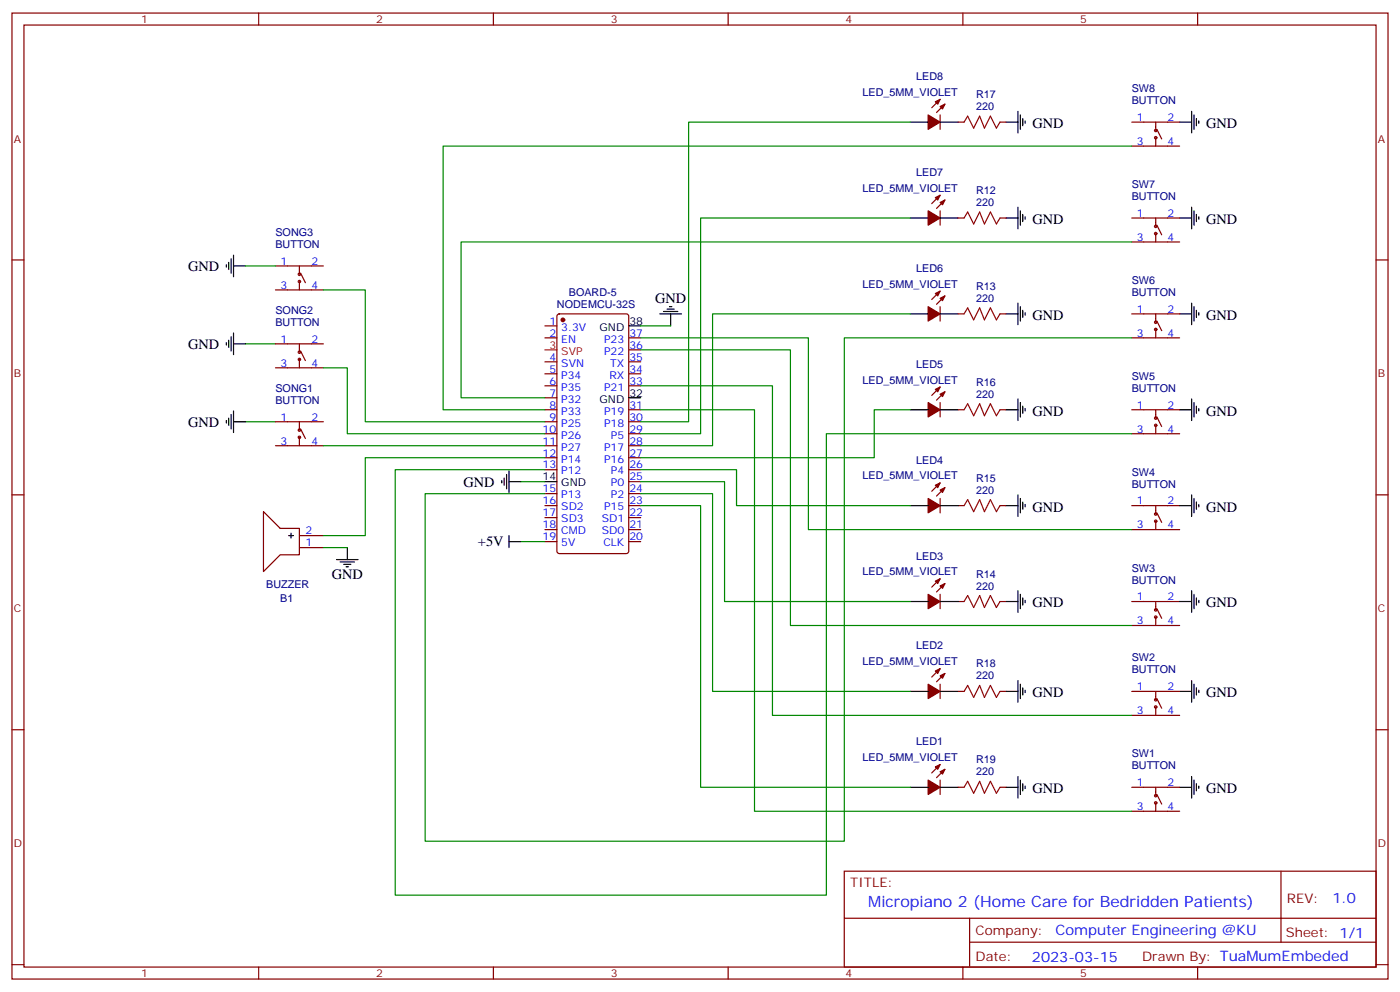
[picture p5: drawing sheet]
<svg xmlns="http://www.w3.org/2000/svg" width="412mm" height="292mm" viewBox="0 0 412 292" stroke-linecap="round" stroke-linejoin="round" font-family="sans-serif">
<g fill="none" stroke="#870000" stroke-width=".35">
<path d="M3.5 3.8h405.4v284.4h-405.4zM7.1 7.4h398.2v277.3h-398.2zM76.2 3.8v3.6M145.3 3.8v3.6M214.5 3.8v3.6M283.6 3.8v3.6M352.8 3.8v3.6M276.9 33.8v4.3M276.9 29.2l-2.4 2.5M278.3 30.7l-2.4 2.4M282.2 35.9h1.8M294.6 35.9h1.7"/>
<path d="M333.4 35.9h14.1M340.4 35.9v2.5M340.8 38.1l1.4 2.8M276.9 57.5l-2.4 2.4M278.3 58.9l-2.4 2.4M333.4 43h14.1M340.4 40.5v2.5M3.5 76.5h3.6M81.1 78.3h14.1M88.2 78.3v2.5M276.9 62.1v4.2M282.2 64.2h1.8"/>
<path d="M294.6 64.2h1.7M333.4 64.2h14.1M333.4 71.2h14.1M340.4 64.2v2.4M340.4 68.8v2.4M340.8 66.3l1.4 2.8M405.3 76.5h3.6M81.1 85.3h14.1M88.2 82.9v2.4M88.5 80.4l1.5 2.8M160.5 95.9h3.5M160.5 99.4h3.5"/>
<path d="M164.3 92.6l.4-.2h19.8l.7 .4v69.4l-.5 .7h-20l-.6-.4-.1-69.4zM185.2 99.4h3.5M276.9 90.3v4.2M276.9 85.7l-2.4 2.5M278.3 87.1l-2.4 2.5M282.2 92.4h1.8M294.6 92.4h1.7M333.4 99.4h14.1M333.4 92.4h14.1M340.4 92.4v2.5M340.4 97v2.4M340.8 94.5l1.4 2.8"/>
<path d="M81.1 101.2h14.1M81.1 108.3h14.1M88.2 101.2v2.5M88.2 105.8v2.5M88.5 103.3l1.5 2.9M160.5 106.5h3.5M160.5 110h3.5M160.5 113.6h3.5M160.5 117.1h3.5M185.2 106.5h3.5M185.2 110h3.5M185.2 113.6h3.5"/>
<path d="M185.2 103h3.5M276.9 118.5v4.2M276.9 113.9l-2.4 2.5M278.3 115.3l-2.4 2.5M81.1 124.1h14.1M81.1 131.2h14.1M88.2 124.1v2.5M88.2 128.7v2.5M88.5 126.3l1.5 2.8M160.5 120.6h3.5M160.5 124.1h3.5M160.5 127.7h3.5"/>
<path d="M160.5 131.2h3.5M160.5 134.7h3.5M160.5 138.3h3.5M185.2 120.6h3.5M185.2 124.1h3.5M185.2 127.7h3.5M185.2 131.2h3.5M185.2 134.7h3.5M185.2 138.3h3.5M282.2 120.6h1.8M294.6 120.6h1.7M333.4 120.6h14.1"/>
<path d="M333.4 127.7h14.1M340.4 120.6v2.5M340.4 125.2v2.5M340.8 122.7l1.4 2.9M3.5 145.7h3.6M77.6 150.6l4.9 4.9h5.7v7.8h-5.7l-4.9 4.9zM88.2 157.7h7M160.5 145.3h3.5M160.5 148.8h3.5M160.5 152.4h3.5M160.5 155.9h3.5M160.5 159.4h3.5"/>
<path d="M185.2 145.3h3.5M185.2 148.8h3.5M185.2 152.4h3.5M185.2 155.9h3.5M185.2 159.4h3.5M185.2 141.8h3.5M276.9 146.7v4.3M276.9 142.1l-2.4 2.5M278.3 143.5l-2.4 2.5M282.2 148.8h1.8M294.6 148.8h1.7M333.4 148.8h14.1"/>
<path d="M333.4 155.9h14.1M340.4 148.8v2.5M340.4 153.4v2.5M340.8 151l1.4 2.8M405.3 145.7h3.6M88.2 161.2h7M276.9 174.9v4.3M276.9 170.4l-2.4 2.4M278.3 171.8l-2.4 2.4M282.2 177.1h1.8M294.6 177.1h1.7M333.4 177.1h14.1"/>
<path d="M340.4 177.1v2.4M340.8 179.2l1.4 2.8M276.9 196.8l-2.4 2.5M278.3 198.2l-2.4 2.5M333.4 184.1h14.1M340.4 181.6v2.5M3.5 214.8h3.6M276.9 201.4v4.2M282.2 203.5h1.8M294.6 203.5h1.7M333.4 203.5h14.1M333.4 210.6h14.1"/>
<path d="M340.4 203.5v2.5M340.4 208.1v2.5M340.8 205.6l1.4 2.9M405.3 214.8h3.6M276.9 229.6v4.3M276.9 225l-2.4 2.5M278.3 226.4l-2.4 2.5M282.2 231.7h1.8M294.6 231.7h1.7M333.4 231.7h14.1M333.4 238.8h14.1M340.4 231.7v2.5"/>
<path d="M340.4 236.3v2.5M340.8 233.9l1.4 2.8M248.7 256.4h156.6v28.3h-156.6zM377.3 256.5v20.8M248.7 270.3h156.5M285.6 277.3h119.6M285.6 270.3v14.1M3.5 284h3.6M76.2 284.7v3.5M145.3 284.7v3.5M214.5 284.7v3.5M283.6 284.7v3.5"/>
<path d="M352.8 284.7v3.5M405.3 284h3.6"/>
<circle cx="340.4" cy="38.4" r=".35"/>
<circle cx="340.4" cy="40.5" r=".35"/>
<circle cx="340.4" cy="66.6" r=".35"/>
<circle cx="340.4" cy="68.8" r=".35"/>
<circle cx="88.2" cy="82.9" r=".35"/>
<circle cx="88.2" cy="80.8" r=".35"/>
<circle cx="340.4" cy="94.9" r=".35"/>
<circle cx="340.4" cy="97" r=".35"/>
<circle cx="88.2" cy="105.8" r=".35"/>
<circle cx="88.2" cy="103.7" r=".35"/>
<circle cx="88.2" cy="128.7" r=".35"/>
<circle cx="88.2" cy="126.6" r=".35"/>
<circle cx="340.4" cy="125.2" r=".35"/>
<circle cx="340.4" cy="123.1" r=".35"/>
<circle cx="340.4" cy="153.4" r=".35"/>
<circle cx="340.4" cy="151.3" r=".35"/>
<circle cx="340.4" cy="179.5" r=".35"/>
<circle cx="340.4" cy="181.6" r=".35"/>
<circle cx="340.4" cy="208.1" r=".35"/>
<circle cx="340.4" cy="206" r=".35"/>
<circle cx="340.4" cy="236.3" r=".35"/>
<circle cx="340.4" cy="234.2" r=".35"/>
</g>
<g fill="#870000" stroke="#870000" stroke-width=".35">
<path d="M275.5 30l1.4-.8-.7 1.5z"/>
<path d="M276.9 31.4l1.4-.7-.7 1.4z"/>
<path d="M273.4 33.8l3.5 2.1-3.5 2.2z"/>
<path d="M275.5 58.2l1.4-.7-.7 1.4z"/>
<path d="M276.9 59.6l1.4-.7-.7 1.4z"/>
<path d="M273.4 62.1l3.5 2.1-3.5 2.1z"/>
<path d="M275.5 86.4l1.4-.7-.7 1.4z"/>
<path d="M276.9 87.8l1.4-.7-.7 1.4z"/>
<path d="M273.4 90.3l3.5 2.1-3.5 2.1z"/>
<path d="M275.5 171.1l1.4-.7-.7 1.4z"/>
<path d="M276.9 172.5l1.4-.7-.7 1.4z"/>
<path d="M273.4 174.9l3.5 2.2-3.5 2.1z"/>
<path d="M275.5 142.8l1.4-.7-.7 1.4z"/>
<path d="M276.9 144.3l1.4-.8-.7 1.5z"/>
<path d="M273.4 146.7l3.5 2.1-3.5 2.2z"/>
<path d="M275.5 114.6l1.4-.7-.7 1.4z"/>
<path d="M276.9 116l1.4-.7-.7 1.4z"/>
<path d="M273.4 118.5l3.5 2.1-3.5 2.1z"/>
<path d="M275.5 197.5l1.4-.7-.7 1.4z"/>
<path d="M276.9 198.9l1.4-.7-.7 1.4z"/>
<path d="M273.4 201.4l3.5 2.1-3.5 2.1z"/>
<path d="M275.5 225.7l1.4-.7-.7 1.4z"/>
<path d="M276.9 227.2l1.4-.8-.7 1.5z"/>
<path d="M273.4 229.6l3.5 2.1-3.5 2.2z"/>
<circle cx="165.8" cy="94.2" r=".53"/>
</g>
<path d="M160.5 103h3.5" fill="none" stroke="#f00" stroke-width=".35"/>
<g fill="none" stroke="#000" stroke-width=".35">
<path d="M268.1 35.9h5.3M276.9 35.9h5.3M296.3 35.9h3.6M299.9 32.8v6.3M300.6 33.8v4.3M301.3 34.9v2.1M302 35.6v.7M347.5 35.9h3.5M351 32.8v6.3M351.7 33.8v4.3M352.4 34.9v2.1M353.1 35.6v.7"/>
<path d="M66.7 77.9v.7M67.4 77.2v2.1M68.1 76.2v4.2M68.8 78.3h3.5M68.8 75.1v6.4M268.1 64.2h5.3M276.9 64.2h5.3M296.3 64.2h3.6M299.9 61v6.3M300.6 62.1v4.2M301.3 63.1v2.1M302 63.8v.7"/>
<path d="M347.5 64.2h3.5M351 61v6.3M351.7 62.1v4.2M352.4 63.1v2.1M353.1 63.8v.7M68.1 99.1v4.2M68.8 98v6.4M185.2 95.9h3.5M194.4 92.4h6.3M195.4 91.7h4.3M196.5 91h2.1M197.2 90.3h.7"/>
<path d="M197.6 92.4v3.5M268.1 92.4h5.3M276.9 92.4h5.3M296.3 92.4h3.6M299.9 89.2v6.4M300.6 90.3v4.2M301.3 91.3v2.2M302 92v.7M347.5 92.4h3.5M351 89.2v6.4M351.7 90.3v4.2M352.4 91.3v2.2"/>
<path d="M353.1 92v.7M66.7 100.9v.7M67.4 100.2v2.1M68.8 101.2h3.5M185.2 117.1h3.5M299.9 117.4v6.4M300.6 118.5v4.2M301.3 119.6v2.1M351 117.4v6.4M351.7 118.5v4.2M352.4 119.6v2.1M66.7 123.8v.7"/>
<path d="M67.4 123.1v2.1M68.1 122v4.3M68.8 121v6.3M68.8 124.1h3.5M149.2 139.7v4.2M149.9 138.6v6.4M268.1 120.6h5.3M276.9 120.6h5.3M296.3 120.6h3.6M302 120.3v.7M347.5 120.6h3.5M353.1 120.3v.7"/>
<path d="M85 157.7h1.4M85.7 157v1.4M147.8 141.4v.7M148.5 140.7v2.1M149.9 141.8h3.6M149.9 157.7v3.5M149.9 159.4h3.6M160.5 141.8h3.5M268.1 148.8h5.3M276.9 148.8h5.3M296.3 148.8h3.6M299.9 145.7v6.3"/>
<path d="M300.6 146.7v4.3M301.3 147.8v2.1M302 148.5v.7M347.5 148.8h3.5M351 145.7v6.3M351.7 146.7v4.3M352.4 147.8v2.1M353.1 148.5v.7M99.1 164.7h6.4M100.2 165.4h4.2M101.2 166.1h2.2M102 166.8h.7"/>
<path d="M102.3 161.2v3.5M268.1 177.1h5.3M276.9 177.1h5.3M296.3 177.1h3.6M299.9 173.9v6.3M300.6 174.9v4.3M301.3 176v2.1M302 176.7v.7M347.5 177.1h3.5M351 173.9v6.3M351.7 174.9v4.3M352.4 176v2.1"/>
<path d="M353.1 176.7v.7M268.1 203.5h5.3M276.9 203.5h5.3M296.3 203.5h3.6M299.9 200.3v6.4M300.6 201.4v4.2M301.3 202.5v2.1M302 203.2v.7M347.5 203.5h3.5M351 200.3v6.4M351.7 201.4v4.2M352.4 202.5v2.1"/>
<path d="M353.1 203.2v.7M268.1 231.7h5.3M276.9 231.7h5.3M296.3 231.7h3.6M299.9 228.6v6.3M300.6 229.6v4.3M301.3 230.7v2.1M302 231.4v.7M347.5 231.7h3.5M351 228.6v6.3M351.7 229.6v4.3M352.4 230.7v2.1"/>
<path d="M353.1 231.4v.7"/>
</g>
<g fill="none" stroke="#008700" stroke-width=".35">
<path d="M268.1 35.9h-65.3v88.2h-14.1M333.4 43h-202.9v77.6h30M72.3 78.3h8.8M268.1 64.2h-61.7v63.5h-17.7M333.4 71.2h-197.6v45.9h24.7M95.2 85.3h12.4v38.8h52.9M188.7 99.4h49.4v56.5h95.3M188.7 95.9h8.9M268.1 92.4h-58.2v38.8h-21.2M333.4 99.4h-84.7v148.2h-123.5v-102.3h35.3M72.3 101.2h8.8M95.2 108.3h7.1v19.4h58.2"/>
<path d="M188.7 103h44.1v81.1h100.6M188.7 113.6h38.8v97h105.9M72.3 124.1h8.8M95.2 131.2h65.3M160.5 134.7h-52.9v23h-12.4M188.7 120.6h33.5v118.2h111.2M188.7 138.3h28.3v10.5h51.1M268.1 120.6h-10.6v14.1h-68.8M333.4 127.7h-90v135.8h-127v-125.2h44.1M153.5 159.4h7M153.5 141.8h7M188.7 141.8h24.7v35.3h54.7"/>
<path d="M188.7 145.3h21.2v58.2h58.2M188.7 148.8h17.7v82.9h61.7M95.2 161.2h7.1"/>
</g>
<path d="M284 35.9l1-1.7 1.8 3.5 1.8-3.5 1.4 3.5 1.7-3.5 1.8 3.5 1.1-1.8M284 64.2l1-1.8 1.8 3.5 1.8-3.5 1.4 3.5 1.7-3.5 1.8 3.5 1.1-1.7M284 92.4l1-1.8 1.8 3.6 1.8-3.6 1.4 3.6 1.7-3.6 1.8 3.6 1.1-1.8M284 120.6l1-1.7 1.8 3.5 1.8-3.5 1.4 3.5 1.7-3.5 1.8 3.5 1.1-1.8M284 148.8l1-1.7 1.8 3.5 1.8-3.5 1.4 3.5 1.7-3.5 1.8 3.5 1.1-1.8M284 177.1l1-1.8 1.8 3.5 1.8-3.5 1.4 3.5 1.7-3.5 1.8 3.5 1.1-1.7M284 203.5l1-1.7 1.8 3.5 1.8-3.5 1.4 3.5 1.7-3.5 1.8 3.5 1.1-1.8M284 231.7l1-1.7 1.8 3.5 1.8-3.5 1.4 3.5 1.7-3.5 1.8 3.5 1.1-1.8" fill="none" stroke="#a10000" stroke-width=".35"/>
<text font-size="4.6" fill="#00f" x="255.8" y="267">Micropiano 2 (Home Care for Bedridden Patients)</text>
<g font-size="4.2">
<text x="304.1" y="37.7">GND</text>
<text x="355.3" y="37.7">GND</text>
<text x="304.1" y="65.9">GND</text>
<text x="355.3" y="65.9">GND</text>
<text x="55.4" y="79.7">GND</text>
<text x="193" y="89.3">GND</text>
<text x="304.1" y="94.1">GND</text>
<text x="355.3" y="94.1">GND</text>
<text x="55.4" y="102.6">GND</text>
<text x="55.4" y="125.6">GND</text>
<text x="304.1" y="122.4">GND</text>
<text x="355.3" y="122.4">GND</text>
<text x="136.5" y="143.2">GND</text>
<text x="304.1" y="150.6">GND</text>
<text x="355.3" y="150.6">GND</text>
<text x="140.8" y="160.8">+5V</text>
<text x="97.7" y="170.4">GND</text>
<text x="304.1" y="178.8">GND</text>
<text x="355.3" y="178.8">GND</text>
<text x="304.1" y="205.3">GND</text>
<text x="355.3" y="205.3">GND</text>
<text x="304.1" y="233.5">GND</text>
<text x="355.3" y="233.5">GND</text>
</g>
<g font-size="4.2" fill="#00f">
<text x="392.5" y="265.7">1.0</text>
<text x="310.9" y="275.3">Computer Engineering @KU</text>
<text x="304" y="283.1">2023-03-15</text>
</g>
<g font-size="3.9" fill="#800">
<text x="250.5" y="261">TITLE:</text>
<text x="379.1" y="265.7">REV:</text>
<text x="287.4" y="275.2">Company:</text>
<text x="378.7" y="275.8">Sheet: 1/1</text>
<text x="287.4" y="282.9">Date:</text>
<text x="336.4" y="283">Drawn By: TuaMumEmbeded</text>
</g>
<g font-size="3.2" fill="#800">
<text x="41.6" y="6.8">1</text>
<text x="110.8" y="6.8">2</text>
<text x="179.9" y="6.8">3</text>
<text x="249.1" y="6.8">4</text>
<text x="318.2" y="6.8">5</text>
<text x="4.1" y="41.9">A</text>
<text x="405.9" y="41.9">A</text>
<text x="4.1" y="111.1">B</text>
<text x="405.9" y="111.1">B</text>
<text x="4.1" y="180.2">C</text>
<text x="405.9" y="180.2">C</text>
<text x="4.1" y="249.4">D</text>
<text x="405.9" y="249.4">D</text>
<text x="41.6" y="287.7">1</text>
<text x="110.8" y="287.7">2</text>
<text x="179.9" y="287.7">3</text>
<text x="249.1" y="287.7">4</text>
<text x="318.2" y="287.7">5</text>
</g>
<g font-size="3.2" fill="#000080">
<text x="269.9" y="23.6">LED8</text>
<text x="254.1" y="28.2">LED_5MM_VIOLET</text>
<text x="287.5" y="28.9">R17</text>
<text x="333.4" y="27.1">SW8</text>
<text x="287.5" y="32.4">220</text>
<text x="333.4" y="30.7">BUTTON</text>
<text x="269.9" y="51.8">LED7</text>
<text x="254.1" y="56.4">LED_5MM_VIOLET</text>
<text x="287.5" y="57.1">R12</text>
<text x="333.4" y="58.9">BUTTON</text>
<text x="333.4" y="55.4">SW7</text>
<text x="287.5" y="60.6">220</text>
<text x="81.1" y="69.5">SONG3</text>
<text x="81.1" y="73">BUTTON</text>
<text x="269.9" y="80">LED6</text>
<text x="333.4" y="83.6">SW6</text>
<text x="167.6" y="87.1">BOARD-5</text>
<text x="254.1" y="84.7">LED_5MM_VIOLET</text>
<text x="287.5" y="88.9">220</text>
<text x="287.5" y="85.3">R13</text>
<text x="333.4" y="87.1">BUTTON</text>
<text x="81.1" y="95.9">BUTTON</text>
<text x="81.1" y="92.4">SONG2</text>
<text x="164" y="90.6">NODEMCU-32S</text>
<text x="254.1" y="112.9">LED_5MM_VIOLET</text>
<text x="269.9" y="108.3">LED5</text>
<text x="287.5" y="113.6">R16</text>
<text x="333.4" y="111.8">SW5</text>
<text x="81.1" y="118.9">BUTTON</text>
<text x="81.1" y="115.3">SONG1</text>
<text x="287.5" y="117.1">220</text>
<text x="333.4" y="115.3">BUTTON</text>
<text x="269.9" y="136.5">LED4</text>
<text x="254.1" y="141.1">LED_5MM_VIOLET</text>
<text x="287.5" y="141.8">R15</text>
<text x="333.4" y="143.5">BUTTON</text>
<text x="333.4" y="140">SW4</text>
<text x="287.5" y="145.3">220</text>
<text x="269.9" y="164.7">LED3</text>
<text x="78.4" y="172.9">BUZZER</text>
<text x="254.1" y="169.3">LED_5MM_VIOLET</text>
<text x="287.5" y="173.5">220</text>
<text x="287.5" y="170">R14</text>
<text x="333.4" y="171.8">BUTTON</text>
<text x="333.4" y="168.2">SW3</text>
<text x="82.5" y="177.1">B1</text>
<text x="269.9" y="191.2">LED2</text>
<text x="254.1" y="195.8">LED_5MM_VIOLET</text>
<text x="287.5" y="196.5">R18</text>
<text x="333.4" y="194.7">SW2</text>
<text x="287.5" y="200">220</text>
<text x="333.4" y="198.2">BUTTON</text>
<text x="269.9" y="219.4">LED1</text>
<text x="254.1" y="224">LED_5MM_VIOLET</text>
<text x="287.5" y="224.7">R19</text>
<text x="333.4" y="226.4">BUTTON</text>
<text x="333.4" y="222.9">SW1</text>
<text x="287.5" y="228.2">220</text>
</g>
<g font-size="3.2" fill="#00f">
<text x="334.9" y="35.6">1</text>
<text x="344" y="35.6">2</text>
<text x="334.9" y="42.7">3</text>
<text x="344" y="42.7">4</text>
<text x="334.9" y="63.8">1</text>
<text x="344" y="63.8">2</text>
<text x="334.9" y="70.9">3</text>
<text x="344" y="70.9">4</text>
<text x="82.6" y="77.9">1</text>
<text x="91.7" y="77.9">2</text>
<text x="82.6" y="85">3</text>
<text x="91.7" y="85">4</text>
<text x="161.9" y="95.6">1</text>
<text x="334.9" y="92">1</text>
<text x="344" y="92">2</text>
<text x="82.6" y="100.9">1</text>
<text x="91.7" y="100.9">2</text>
<text x="161.9" y="99.1">2</text>
<text x="165.3" y="97.3">3.3V</text>
<text x="165.3" y="100.9">EN</text>
<text x="178" y="100.9">P23</text>
<text x="185.4" y="99.1">37</text>
<text x="334.9" y="99.1">3</text>
<text x="344" y="99.1">4</text>
<text x="82.6" y="107.9">3</text>
<text x="91.7" y="107.9">4</text>
<text x="161.9" y="106.2">4</text>
<text x="165.3" y="107.9">SVN</text>
<text x="178" y="104.4">P22</text>
<text x="179.8" y="107.9">TX</text>
<text x="185.4" y="106.2">35</text>
<text x="185.4" y="102.6">36</text>
<text x="161.9" y="109.7">5</text>
<text x="161.9" y="113.2">6</text>
<text x="165.3" y="111.4">P34</text>
<text x="179.5" y="111.4">RX</text>
<text x="185.4" y="113.2">33</text>
<text x="185.4" y="109.7">34</text>
<text x="161.9" y="116.7">7</text>
<text x="165.3" y="115">P35</text>
<text x="165.3" y="118.5">P32</text>
<text x="178" y="115">P21</text>
<text x="82.6" y="123.8">1</text>
<text x="91.7" y="123.8">2</text>
<text x="161.9" y="120.3">8</text>
<text x="161.9" y="123.8">9</text>
<text x="165.3" y="122">P33</text>
<text x="165.3" y="125.6">P25</text>
<text x="178" y="125.6">P18</text>
<text x="178" y="122">P19</text>
<text x="185.4" y="123.8">30</text>
<text x="185.4" y="120.3">31</text>
<text x="334.9" y="120.3">1</text>
<text x="344" y="120.3">2</text>
<text x="82.6" y="130.8">3</text>
<text x="91.7" y="130.8">4</text>
<text x="159.8" y="127.3">10</text>
<text x="159.8" y="130.8">11</text>
<text x="165.3" y="129.1">P26</text>
<text x="180" y="129.1">P5</text>
<text x="185.4" y="130.8">28</text>
<text x="185.4" y="127.3">29</text>
<text x="334.9" y="127.3">3</text>
<text x="344" y="127.3">4</text>
<text x="159.8" y="134.4">12</text>
<text x="159.8" y="137.9">13</text>
<text x="165.3" y="132.6">P27</text>
<text x="165.3" y="136.1">P14</text>
<text x="178" y="136.1">P16</text>
<text x="178" y="132.6">P17</text>
<text x="185.4" y="137.9">26</text>
<text x="185.4" y="134.4">27</text>
<text x="165.3" y="139.7">P12</text>
<text x="180" y="143.2">P0</text>
<text x="180" y="139.7">P4</text>
<text x="185.4" y="141.4">25</text>
<text x="159.8" y="145">15</text>
<text x="159.8" y="148.5">16</text>
<text x="165.3" y="146.7">P13</text>
<text x="180" y="146.7">P2</text>
<text x="185.4" y="148.5">23</text>
<text x="185.4" y="145">24</text>
<text x="334.9" y="148.5">1</text>
<text x="344" y="148.5">2</text>
<text x="159.8" y="152">17</text>
<text x="159.8" y="155.5">18</text>
<text x="165.3" y="150.2">SD2</text>
<text x="165.3" y="153.8">SD3</text>
<text x="177.3" y="153.8">SD1</text>
<text x="178" y="150.2">P15</text>
<text x="185.4" y="155.5">21</text>
<text x="185.4" y="152">22</text>
<text x="334.9" y="155.5">3</text>
<text x="344" y="155.5">4</text>
<text x="90" y="160.8">1</text>
<text x="90" y="157.3">2</text>
<text x="159.8" y="159.1">19</text>
<text x="165.3" y="157.3">CMD</text>
<text x="165.3" y="160.8">5V</text>
<text x="177.3" y="157.3">SD0</text>
<text x="177.7" y="160.8">CLK</text>
<text x="185.4" y="159.1">20</text>
<text x="334.9" y="176.7">1</text>
<text x="344" y="176.7">2</text>
<text x="334.9" y="183.8">3</text>
<text x="344" y="183.8">4</text>
<text x="334.9" y="203.2">1</text>
<text x="344" y="203.2">2</text>
<text x="334.9" y="210.2">3</text>
<text x="344" y="210.2">4</text>
<text x="334.9" y="231.4">1</text>
<text x="344" y="231.4">2</text>
<text x="334.9" y="238.4">3</text>
<text x="344" y="238.4">4</text>
</g>
<g font-size="3.2">
<text x="185.4" y="95.6">38</text>
<text x="176.6" y="97.3">GND</text>
<text x="176.6" y="118.5">GND</text>
<text x="185.4" y="116.7">32</text>
<text x="159.8" y="141.4">14</text>
<text x="165.3" y="143.2">GND</text>
</g>
<g font-size="3.2" fill="#f00">
<text x="161.9" y="102.6">3</text>
<text x="165.3" y="104.4">SVP</text>
</g>
</svg>
